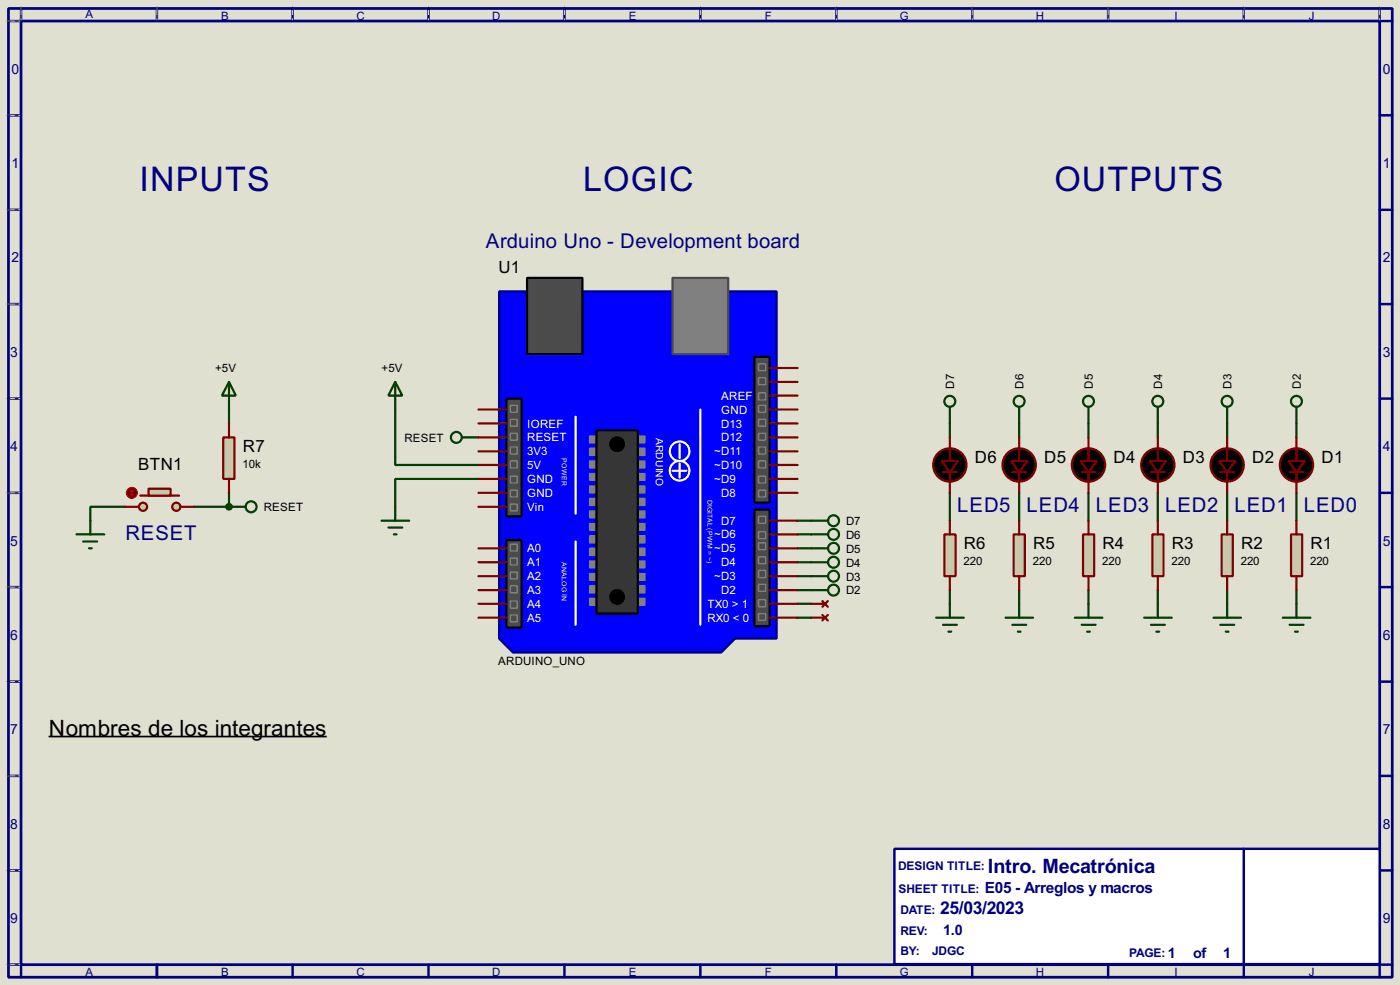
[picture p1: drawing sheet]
<svg xmlns="http://www.w3.org/2000/svg" width="256mm" height="180mm" viewBox="0 0 256 180" stroke-linecap="round" stroke-linejoin="round" font-family="sans-serif">
<path d="M0 0h256.5v180.3h-256.5z" fill="#e0e0d0"/>
<path d="M1.6 1.6h253.5v177.3h-253.5zM3.9 3.9h248.9v172.7h-248.9z" fill="none" stroke="#000080" stroke-width=".5"/>
<g fill="none" stroke="#000080" stroke-width=".45">
<path d="M3.9 1.6v2.3h-2.3M28.8 1.6v2.3M53.6 1.6v2.3M78.5 1.6v2.3M103.4 1.6v2.3M128.3 1.6v2.3M153.2 1.6v2.3M178.1 1.6v2.3M203 1.6v2.3M227.9 1.6v2.3M252.8 1.6v2.3h2.3M1.6 21.1h2.3"/>
<path d="M1.6 38.4h2.3M252.8 21.1h2.3M252.8 38.4h2.3M1.6 55.7h2.3M252.8 55.7h2.3M1.6 73h2.3M252.8 73h2.3M1.6 90.2h2.3M252.8 90.2h2.3M1.6 107.5h2.3M252.8 107.5h2.3M1.6 124.8h2.3"/>
<path d="M252.8 124.8h2.3M1.6 142h2.3M1.6 159.3h2.3M252.8 142h2.3M252.8 159.3h2.3M1.6 176.6h2.3v2.3M28.8 176.6v2.3M53.6 176.6v2.3M78.5 176.6v2.3M103.4 176.6v2.3M128.3 176.6v2.3M153.2 176.6v2.3"/>
<path d="M178.1 176.6v2.3M203 176.6v2.3M227.9 176.6v2.3M255.1 176.6h-2.3v2.3"/>
</g>
<g fill="none" stroke="#e0e0d0" stroke-width=".18">
<path d="M1.3 3.9h2.3M3.9 1.3v2.3M28.8 1.3v2.3M53.6 1.3v2.3M78.5 1.3v2.3M103.4 1.3v2.3M128.3 1.3v2.3M153.2 1.3v2.3M178.1 1.3v2.3M203 1.3v2.3M227.9 1.3v2.3M252.8 1.3v2.3"/>
<path d="M1.3 21.1h2.3M1.3 38.4h2.3M1.3 55.7h2.3M1.3 73h2.3M1.3 90.2h2.3M1.3 107.5h2.3M1.3 124.8h2.3M1.3 142h2.3M1.3 159.3h2.3M1.3 176.6h2.3"/>
</g>
<g fill="none" stroke="#000" stroke-width=".18" stroke-dasharray=".5 1">
<path d="M1.3 3.9h2.3M3.9 1.3v2.3M28.8 1.3v2.3M53.6 1.3v2.3M78.5 1.3v2.3M103.4 1.3v2.3M128.3 1.3v2.3M153.2 1.3v2.3M178.1 1.3v2.3M203 1.3v2.3M227.9 1.3v2.3M252.8 1.3v2.3"/>
<path d="M1.3 21.1h2.3M1.3 38.4h2.3M1.3 55.7h2.3M1.3 73h2.3M1.3 90.2h2.3M1.3 107.5h2.3M1.3 124.8h2.3M1.3 142h2.3M1.3 159.3h2.3M1.3 176.6h2.3"/>
</g>
<path d="M163.9 155.4h88.9v21.1h-88.9z" fill="#fff" stroke="#000080" stroke-width=".45"/>
<path d="M227.9 155.4v21.1" fill="none" stroke="#000080" stroke-width=".45"/>
<g fill="none" stroke="#004000" stroke-width=".4">
<path d="M35.6 92.8h6.4M174 90.2v5.1M186.7 90.2v5.1M199.4 90.2v5.1M212.1 90.2v5.1M224.8 90.2v5.1M237.5 90.2v5.1M174 108v2.5M186.7 108v2.5M199.4 108v2.5M212.1 108v2.5M224.8 108v2.5"/>
<path d="M237.5 108v2.5"/>
</g>
<circle cx="42" cy="92.8" r=".2" fill="#004000"/>
<g fill="none" stroke="#004000" stroke-width=".4">
<path d="M42 75v2.5M72.4 75v10.1h15.3M174 77.5v2.6M186.7 77.5v2.6M199.4 77.5v2.6M212.1 77.5v2.6M224.8 77.5v2.6M237.5 77.5v2.6M22.9 92.8h-6.3v2.5M42 90.2v2.6M87.7 87.7h-15.3v5.1M146.1 95.3h2.5"/>
<path d="M146.1 97.8h2.5M146.1 100.4h2.5M146.1 102.9h2.5M146.1 105.5h2.5M146.1 108h2.5M146.1 110.5h2.5M146.1 113.1h2.5"/>
</g>
<path d="M8.9 134.8h51" fill="none" stroke="#000" stroke-width=".3"/>
<path d="M198.4 97.8h2.1v7.7h-2.1z" fill="#c8c8aa" stroke="#800000" stroke-width=".4"/>
<path d="M199.4 95.3v2.5M199.4 105.5v2.5" fill="none" stroke="#800000" stroke-width=".4"/>
<path d="M72.4 69.9l1.3 2.5h-2.5zM72.4 69.9v5.1M69.9 95.3h5.1M71.2 96.6h2.5M72.2 97.8h.5M72.4 92.8v2.5M196.9 113.1h5.1M198.2 114.4h2.5M199.2 115.6h.5M199.4 110.5v2.6" fill="none" stroke="#004000" stroke-width=".4"/>
<path d="M211.1 97.8h2.1v7.7h-2.1z" fill="#c8c8aa" stroke="#800000" stroke-width=".4"/>
<path d="M212.1 95.3v2.5M212.1 105.5v2.5" fill="none" stroke="#800000" stroke-width=".4"/>
<path d="M209.6 113.1h5.1M210.9 114.4h2.5M211.9 115.6h.5M212.1 110.5v2.6" fill="none" stroke="#004000" stroke-width=".4"/>
<path d="M223.8 97.8h2.1v7.7h-2.1z" fill="#c8c8aa" stroke="#800000" stroke-width=".4"/>
<path d="M224.8 95.3v2.5M224.8 105.5v2.5" fill="none" stroke="#800000" stroke-width=".4"/>
<path d="M222.3 113.1h5.1M223.6 114.4h2.5M224.6 115.6h.5M224.8 110.5v2.6" fill="none" stroke="#004000" stroke-width=".4"/>
<path d="M236.5 97.8h2.1v7.7h-2.1z" fill="#c8c8aa" stroke="#800000" stroke-width=".4"/>
<path d="M237.5 95.3v2.5M237.5 105.5v2.5" fill="none" stroke="#800000" stroke-width=".4"/>
<path d="M235 113.1h5.1M236.3 114.4h2.5M237.3 115.6h.5M237.5 110.5v2.6" fill="none" stroke="#004000" stroke-width=".4"/>
<path d="M173 97.8h2.1v7.7h-2.1z" fill="#c8c8aa" stroke="#800000" stroke-width=".4"/>
<path d="M174 95.3v2.5M174 105.5v2.5" fill="none" stroke="#800000" stroke-width=".4"/>
<path d="M171.5 113.1h5.1M172.8 114.4h2.5M173.8 115.6h.5M174 110.5v2.6" fill="none" stroke="#004000" stroke-width=".4"/>
<path d="M185.7 97.8h2.1v7.7h-2.1z" fill="#c8c8aa" stroke="#800000" stroke-width=".4"/>
<path d="M186.7 95.3v2.5M186.7 105.5v2.5" fill="none" stroke="#800000" stroke-width=".4"/>
<path d="M184.2 113.1h5.1M185.5 114.4h2.5M186.5 115.6h.5M186.7 110.5v2.6" fill="none" stroke="#004000" stroke-width=".4"/>
<g fill="#c8c8aa" stroke="#800000" stroke-width=".4">
<circle cx="26.2" cy="92.8" r=".75"/>
<circle cx="32.3" cy="92.8" r=".75"/>
</g>
<path d="M25.7 90.7h7.1" fill="none" stroke="#800000" stroke-width=".4"/>
<path d="M27.2 89.5h4.1v1.2h-4.1z" fill="#c8c8aa" stroke="#800000" stroke-width=".4"/>
<path d="M22.9 92.8h2.6M33.1 92.8h2.5" fill="none" stroke="#800000" stroke-width=".4"/>
<circle cx="24.1" cy="90.2" r="1" fill="#400000" stroke="#f00" stroke-width=".2"/>
<path d="M23.9 90.5l.3 .2M24.2 89.7v1M24.2 89.7l.2 .3M24.2 89.7l-.3 .3M24.4 90.5l-.2 .2" fill="none" stroke="#f00" stroke-width=".2"/>
<g fill="none" stroke="#004000" stroke-width=".4">
<path d="M42 69.9l1.2 2.5h-2.5zM42 69.9v5.1M42 92.8h3"/>
<circle cx="46" cy="92.8" r="1"/>
</g>
<circle cx="41.9" cy="92.8" r=".5" fill="#004000" stroke="#004000" stroke-width=".4"/>
<path d="M40.9 80.1h2.1v7.6h-2.1z" fill="#c8c8aa" stroke="#800000" stroke-width=".4"/>
<path d="M42 77.5v2.6M42 87.7v2.5M148.6 113.1h2.6M148.6 110.5h2.6M150.7 112.6l1 1M150.7 110l1 1.1M151.7 112.6l-1 1M151.7 110l-1 1.1" fill="none" stroke="#800000" stroke-width=".4"/>
<g fill="none" stroke="#004000" stroke-width=".4">
<path d="M14 97.8h5.1M15.3 99.1h2.5M16.6 95.3v2.5M84.6 80.1h3.1M148.6 97.8h3.1M148.6 95.3h3.1M16.3 100.4h.5M148.6 100.4h3.1M148.6 108h3.1M148.6 105.5h3.1M148.6 102.9h3.1"/>
<circle cx="83.6" cy="80.1" r="1"/>
<circle cx="152.7" cy="97.8" r="1"/>
<circle cx="152.7" cy="95.3" r="1"/>
<circle cx="152.7" cy="102.9" r="1"/>
<circle cx="152.7" cy="108" r="1"/>
<circle cx="152.7" cy="100.4" r="1"/>
<circle cx="152.7" cy="105.5" r="1"/>
</g>
<path d="M91.5 53.4h50.8v63.5h-7.6l-2.6 2.5h-38.1l-2.5-2.5z" fill-rule="evenodd" fill="#00f" stroke="#000080" stroke-width=".45"/>
<path d="M92.8 98.9h2.8v16h-2.8z" fill="#4b4b4b" stroke="#000" stroke-width=".4"/>
<path d="M93.5 99.6h1.3v1.3h-1.3zM93.5 102.2h1.3v1.2h-1.3zM93.5 104.7h1.3v1.3h-1.3zM93.5 107.2h1.3v1.3h-1.3zM93.5 110h1.3v1.3h-1.3zM93.5 112.6h1.3v1.2h-1.3z" fill="none" stroke="#808080" stroke-width=".25"/>
<path d="M92.8 73h2.8v21.5h-2.8z" fill="#4b4b4b" stroke="#000" stroke-width=".4"/>
<path d="M93.5 76.8h1.3v1.2h-1.3zM93.5 79.3h1.3v1.3h-1.3zM93.5 74.2h1.3v1.3h-1.3zM93.5 81.8h1.3v1.3h-1.3zM93.5 84.4h1.3v1.3h-1.3zM93.5 87.2h1.3v1.2h-1.3zM93.5 89.7h1.3v1.3h-1.3z" fill="none" stroke="#808080" stroke-width=".25"/>
<path d="M138.2 93.3h2.8v21.3h-2.8z" fill="#4b4b4b" stroke="#000" stroke-width=".4"/>
<path d="M139 99.4h1.3v1.2h-1.3zM139 101.9h1.3v1.3h-1.3zM139 104.4h1.3v1.3h-1.3zM139 107h1.3v1.3h-1.3zM139 109.8h1.3v1.3h-1.3zM139 112.3h1.3v1.3h-1.3z" fill="none" stroke="#808080" stroke-width=".25"/>
<path d="M138.2 65.3h2.8v26.7h-2.8z" fill="#4b4b4b" stroke="#000" stroke-width=".4"/>
<path d="M139 76.8h1.3v1.2h-1.3zM139 79.3h1.3v1.3h-1.3zM139 74.2h1.3v1.3h-1.3zM139 71.9h1.3v1.3h-1.3zM139 69.1h1.3v1.3h-1.3zM139 66.6h1.3v1.3h-1.3zM139 81.8h1.3v1.3h-1.3zM139 84.4h1.3v1.3h-1.3zM139 87.2h1.3v1.2h-1.3zM139 89.7h1.3v1.3h-1.3zM139 97.3h1.3v1.3h-1.3zM139 94.5h1.3v1.3h-1.3z" fill="none" stroke="#808080" stroke-width=".25"/>
<path d="M123.2 50.9h10.2v13.9h-10.2z" fill="#808080" stroke="#4b4b4b" stroke-width=".4"/>
<path d="M96.6 50.9h10.1v13.9h-10.1z" fill="#4b4b4b" stroke="#000" stroke-width=".4"/>
<g fill="#808080" stroke="#808080" stroke-width=".25">
<path d="M108 79.8h1.3v1.3h-1.3z"/>
<path d="M108 82.1h1.3v1.3h-1.3z"/>
<path d="M108 84.4h1.3v1.3h-1.3z"/>
<path d="M108 86.7h1.3v1.2h-1.3z"/>
<path d="M108 89h1.3v1.2h-1.3z"/>
<path d="M108 91.2h1.3v1.3h-1.3z"/>
<path d="M108 93.5h1.3v1.3h-1.3z"/>
<path d="M108 95.8h1.3v1.3h-1.3z"/>
<path d="M108 98.1h1.3v1.3h-1.3z"/>
<path d="M108 100.4h1.3v1.3h-1.3z"/>
<path d="M108 102.7h1.3v1.2h-1.3z"/>
<path d="M108 105h1.3v1.2h-1.3z"/>
<path d="M108 107.2h1.3v1.3h-1.3z"/>
<path d="M108 109.5h1.3v1.3h-1.3z"/>
<path d="M116.9 79.8h1.3v1.3h-1.3z"/>
<path d="M116.9 82.1h1.3v1.3h-1.3z"/>
<path d="M116.9 84.4h1.3v1.3h-1.3z"/>
<path d="M116.9 86.7h1.3v1.2h-1.3z"/>
<path d="M116.9 89h1.3v1.2h-1.3z"/>
<path d="M116.9 91.2h1.3v1.3h-1.3z"/>
<path d="M116.9 93.5h1.3v1.3h-1.3z"/>
<path d="M116.9 95.8h1.3v1.3h-1.3z"/>
<path d="M116.9 98.1h1.3v1.3h-1.3z"/>
<path d="M116.9 100.4h1.3v1.3h-1.3z"/>
<path d="M116.9 102.7h1.3v1.2h-1.3z"/>
<path d="M116.9 105h1.3v1.2h-1.3z"/>
<path d="M116.9 107.2h1.3v1.3h-1.3z"/>
<path d="M116.9 109.5h1.3v1.3h-1.3z"/>
</g>
<path d="M109.3 78.8h7.6v33.5h-7.6z" fill="#363636" stroke="#000" stroke-width=".4"/>
<g fill="#000" stroke="#000" stroke-width=".4">
<circle cx="113" cy="81.3" r="1.25"/>
<circle cx="113" cy="109.3" r="1.25"/>
</g>
<g fill="none" stroke="#fff" stroke-width=".4">
<path d="M105.5 76.3v17.7M128.3 75v39.4M105.5 99.1v15.3M123.2 86.2h2.6M124.5 81.3v2.6M124.5 84.9v2.5"/>
<circle cx="124.5" cy="86.2" r="1.8"/>
<circle cx="124.5" cy="82.6" r="1.8"/>
</g>
<path d="M93.5 92.3h1.3v1.2h-1.3z" fill="none" stroke="#808080" stroke-width=".25"/>
<g fill="none" stroke="#800000" stroke-width=".4">
<path d="M87.7 77.5h5.1M87.7 75h5.1M141 77.5h5.1M141 72.4h5.1M141 75h5.1M141 67.4h5.1M141 69.9h5.1M87.7 80.1h5.1M87.7 82.6h5.1M87.7 85.1h5.1M87.7 87.7h5.1M87.7 90.2h5.1"/>
<path d="M87.7 92.8h5.1M141 80.1h5.1M141 82.6h5.1M141 85.1h5.1M141 87.7h5.1M141 90.2h5.1M141 95.3h5.1M141 97.8h5.1M172.8 86.4h2.5M174 80.1v4.3M174 86.4v3.8M185.5 86.4h2.5"/>
<path d="M186.7 80.1v4.3M186.7 86.4v3.8M198.2 86.4h2.5M199.4 80.1v4.3M199.4 86.4v3.8M210.9 86.4h2.5M212.1 80.1v4.3M212.1 86.4v3.8M223.6 86.4h2.5M224.8 80.1v4.3M224.8 86.4v3.8M236.3 86.4h2.5"/>
<path d="M237.5 80.1v4.3M237.5 86.4v3.8M87.7 100.4h5.1M87.7 102.9h5.1M87.7 105.5h5.1M87.7 108h5.1M87.7 110.5h5.1M87.7 113.1h5.1M141 100.4h5.1M141 102.9h5.1M141 105.5h5.1M141 108h5.1"/>
<path d="M141 110.5h5.1M141 113.1h5.1"/>
</g>
<g fill="none" stroke="#004000" stroke-width=".4">
<path d="M174 74.5v3M186.7 74.5v3M199.4 74.5v3M212.1 74.5v3M224.8 74.5v3M237.5 74.5v3"/>
<circle cx="174" cy="73.5" r="1"/>
<circle cx="186.7" cy="73.5" r="1"/>
<circle cx="199.4" cy="73.5" r="1"/>
<circle cx="212.1" cy="73.5" r="1"/>
<circle cx="224.8" cy="73.5" r="1"/>
<circle cx="237.5" cy="73.5" r="1"/>
</g>
<g fill="#000" stroke="#800000" stroke-width=".4">
<path d="M172.5 84.4h3.1l-1.6 2zM185.2 84.4h3.1l-1.6 2zM197.9 84.4h3.1l-1.6 2zM210.6 84.4h3.1l-1.6 2zM223.3 84.4h3.1l-1.6 2zM236 84.4h3.1l-1.6 2z"/>
<circle cx="174" cy="85.1" r="3.1"/>
<circle cx="186.7" cy="85.1" r="3.1"/>
<circle cx="199.4" cy="85.1" r="3.1"/>
<circle cx="212.1" cy="85.1" r="3.1"/>
<circle cx="224.8" cy="85.1" r="3.1"/>
<circle cx="237.5" cy="85.1" r="3.1"/>
</g>
<g font-size="7" fill="#000080">
<text x="25.6" y="34.9">INPUTS</text>
<text x="106.8" y="34.9">LOGIC</text>
<text x="193.2" y="34.9">OUTPUTS</text>
</g>
<text font-size="4.6" x="9" y="134.7">Nombres de los integrantes</text>
<g font-size="4.2" fill="#000080">
<text x="89" y="45.4">Arduino Uno - Development board</text>
<text x="175.4" y="93.7">LED5</text>
<text x="188.1" y="93.7">LED4</text>
<text x="200.8" y="93.7">LED3</text>
<text x="213.5" y="93.7">LED2</text>
<text x="226.2" y="93.7">LED1</text>
<text x="238.9" y="93.7">LED0</text>
<text x="23" y="98.8">RESET</text>
</g>
<text font-size="4.1" fill="#000080" x="181" y="159.7">Intro. Mecatrónica</text>
<text font-size="3.6" fill="#000080" x="172.3" y="167.4">25/03/2023</text>
<g font-size="3.5">
<text x="91.3" y="50.1">U1</text>
<text x="44.5" y="82.8">R7</text>
<text x="25.3" y="86.1">BTN1</text>
<text x="178.6" y="84.8">D6</text>
<text x="191.3" y="84.8">D5</text>
<text x="204" y="84.8">D4</text>
<text x="216.7" y="84.8">D3</text>
<text x="229.4" y="84.8">D2</text>
<text x="242.1" y="84.8">D1</text>
<text x="176.6" y="100.5">R6</text>
<text x="189.3" y="100.5">R5</text>
<text x="202" y="100.5">R4</text>
<text x="214.7" y="100.5">R3</text>
<text x="227.4" y="100.5">R2</text>
<text x="240.1" y="100.5">R1</text>
</g>
<text font-size="3.2" fill="#000080" x="180.4" y="163.5">E05 - Arreglos y macros</text>
<g font-size="3" fill="#000080">
<text x="172.8" y="171.1">1.0</text>
<text x="214" y="175.4">1</text>
<text x="218.6" y="175.4">of</text>
<text x="224.1" y="175.4">1</text>
</g>
<g font-size="2.9" fill="#000080">
<text x="2.1" y="13.5">0</text>
<text x="253.4" y="13.5">0</text>
<text x="2.1" y="30.7">1</text>
<text x="253.4" y="30.7">1</text>
<text x="2.1" y="48">2</text>
<text x="253.4" y="48">2</text>
<text x="1.9" y="65.3">3</text>
<text x="253.4" y="65.3">3</text>
<text x="1.9" y="82.5">4</text>
<text x="253.4" y="82.5">4</text>
<text x="1.9" y="99.9">5</text>
<text x="253.4" y="99.9">5</text>
<text x="1.9" y="117.1">6</text>
<text x="253.4" y="117.1">6</text>
<text x="1.9" y="134.4">7</text>
<text x="253.4" y="134.4">7</text>
<text x="1.9" y="151.7">8</text>
<text x="253.4" y="151.7">8</text>
<text x="1.9" y="168.9">9</text>
<text x="253.4" y="168.9">9</text>
</g>
<g font-size="2.5" fill="#000080">
<text x="164.5" y="159.2">DESIGN TITLE:</text>
<text x="164.6" y="163.5">SHEET TITLE:</text>
<text x="164.9" y="167.4">DATE:</text>
<text x="164.9" y="171.2">REV:</text>
<text x="164.9" y="174.7">BY:</text>
<text x="170.7" y="174.7">JDGC</text>
<text x="206.8" y="175.2">PAGE:</text>
</g>
<g font-size="2.4" fill="#000080">
<text x="15.6" y="3.4">A</text>
<text x="40.5" y="3.6">B</text>
<text x="65.3" y="3.6">C</text>
<text x="90.2" y="3.6">D</text>
<text x="115.2" y="3.6">E</text>
<text x="140.1" y="3.6">F</text>
<text x="164.8" y="3.6">G</text>
<text x="189.8" y="3.6">H</text>
<text x="215.1" y="3.6">I</text>
<text x="239.8" y="3.6">J</text>
<text x="15.6" y="178.7">A</text>
<text x="40.5" y="178.7">B</text>
<text x="65.3" y="178.7">C</text>
<text x="90.2" y="178.7">D</text>
<text x="115.2" y="178.7">E</text>
<text x="140.1" y="178.7">F</text>
<text x="164.8" y="178.7">G</text>
<text x="189.8" y="178.7">H</text>
<text x="215.1" y="178.7">I</text>
<text x="239.8" y="178.7">J</text>
</g>
<g font-size="2.4">
<text x="39.4" y="68.1">+5V</text>
<text x="69.9" y="68.1">+5V</text>
<text x="174.8" y="71.1" transform="rotate(-90 174.8 71.1)">D7</text>
<text x="187.5" y="71.1" transform="rotate(-90 187.5 71.1)">D6</text>
<text x="200.2" y="71.1" transform="rotate(-90 200.2 71.1)">D5</text>
<text x="212.9" y="71.1" transform="rotate(-90 212.9 71.1)">D4</text>
<text x="225.6" y="71.1" transform="rotate(-90 225.6 71.1)">D3</text>
<text x="238.3" y="71.1" transform="rotate(-90 238.3 71.1)">D2</text>
<text x="74.1" y="80.8">RESET</text>
<text x="44.5" y="85.7">10k</text>
<text x="48.3" y="93.6">RESET</text>
<text x="155" y="101.2">D5</text>
<text x="155" y="98.6">D6</text>
<text x="155" y="96.1">D7</text>
<text x="155" y="106.3">D3</text>
<text x="155" y="103.7">D4</text>
<text x="176.5" y="103.5">220</text>
<text x="189.2" y="103.5">220</text>
<text x="201.9" y="103.5">220</text>
<text x="214.6" y="103.5">220</text>
<text x="227.3" y="103.5">220</text>
<text x="240" y="103.5">220</text>
<text x="155" y="108.8">D2</text>
<text x="91.3" y="121.7">ARDUINO_UNO</text>
</g>
<g font-size="2.4" fill="#fff">
<text x="132.1" y="75.7">GND</text>
<text x="132.1" y="73.2">AREF</text>
<text x="96.6" y="83.3">3V3</text>
<text x="96.6" y="78.3">IOREF</text>
<text x="96.6" y="80.8">RESET</text>
<text x="130.9" y="83.3">~D11</text>
<text x="132.1" y="78.3">D13</text>
<text x="132.1" y="80.8">D12</text>
<text x="96.6" y="85.9">5V</text>
<text x="96.6" y="88.4">GND</text>
<text x="130.9" y="85.9">~D10</text>
<text x="130.9" y="88.4">~D9</text>
<text x="96.6" y="91">GND</text>
<text x="96.6" y="93.5">Vin</text>
<text x="132.1" y="91">D8</text>
<text x="96.6" y="101.1">A0</text>
<text x="130.9" y="98.6">~D6</text>
<text x="130.9" y="101.1">~D5</text>
<text x="132.1" y="96">D7</text>
<text x="96.6" y="103.7">A1</text>
<text x="96.6" y="106.2">A2</text>
<text x="130.9" y="106.2">~D3</text>
<text x="132.1" y="103.7">D4</text>
<text x="96.6" y="108.7">A3</text>
<text x="96.6" y="111.3">A4</text>
<text x="96.6" y="113.8">A5</text>
<text x="129.6" y="111.3">TX0 &gt; 1</text>
<text x="129.6" y="113.8">RX0 &lt; 0</text>
<text x="132.1" y="108.7">D2</text>
</g>
<text font-size="2.1" fill="#fff" x="120.2" y="80.1" transform="rotate(90 120.2 80.1)">ARDUINO</text>
<g font-size="1.4" fill="#fff">
<text x="102.9" y="83.9" transform="rotate(90 102.9 83.9)">POWER</text>
<text x="129.6" y="91.5" transform="rotate(90 129.6 91.5)">DIGITAL (PWM = ~)</text>
<text x="102.9" y="102.9" transform="rotate(90 102.9 102.9)">ANALOG IN</text>
</g>
</svg>
